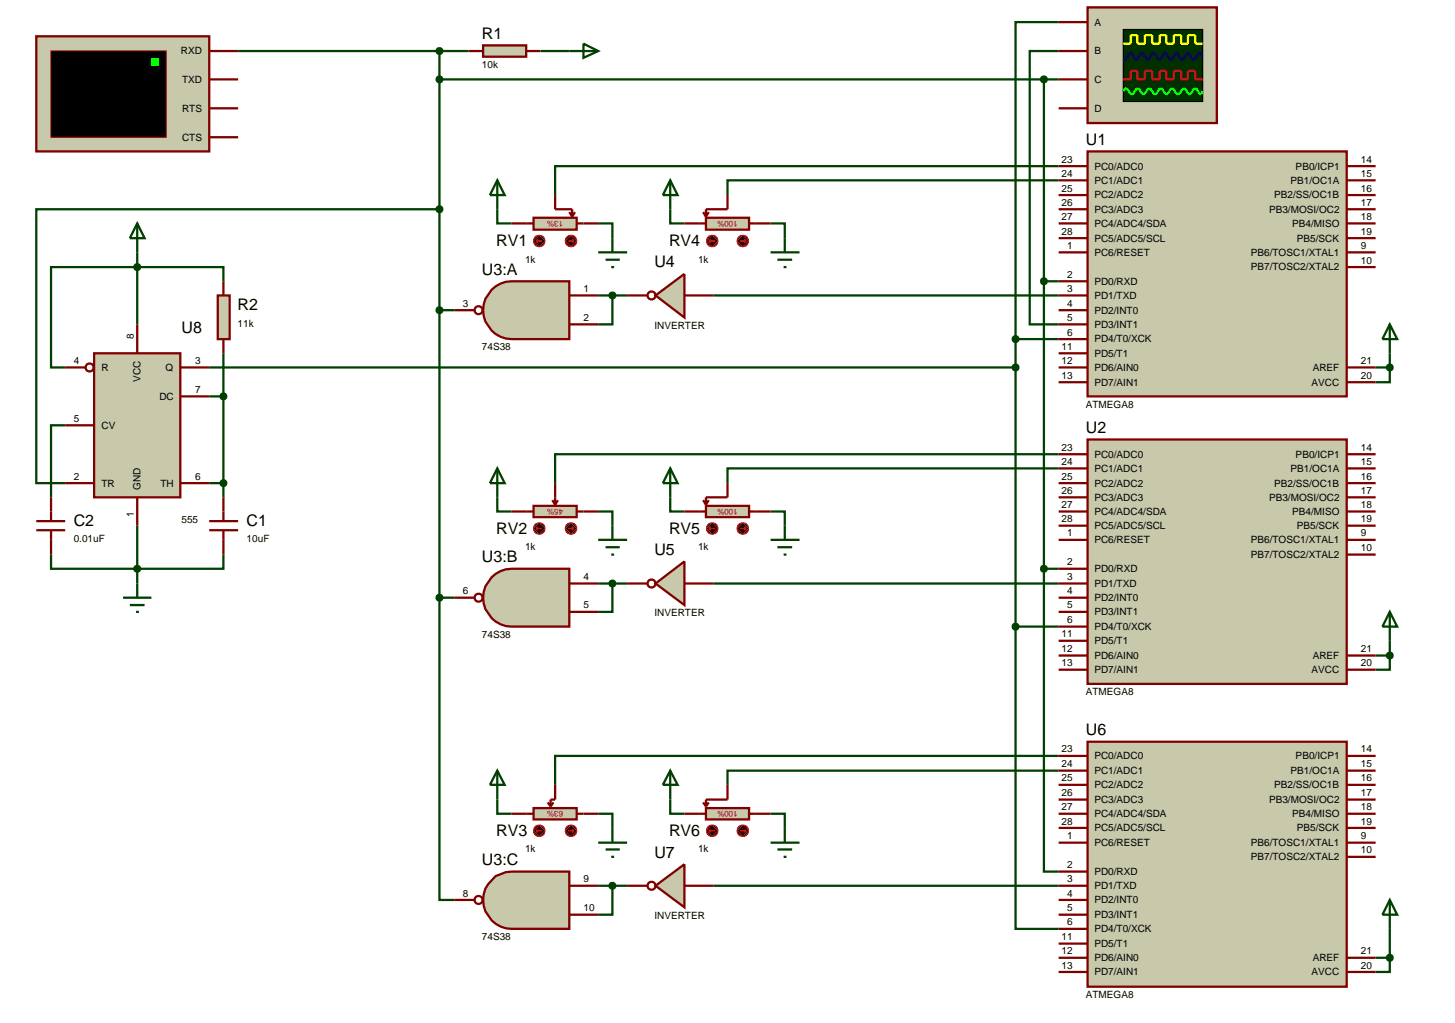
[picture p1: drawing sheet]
<svg xmlns="http://www.w3.org/2000/svg" width="257mm" height="180mm" viewBox="0 0 257 180" stroke-linecap="round" stroke-linejoin="round" font-family="sans-serif">
<g fill="none" stroke="#004000" stroke-width=".4">
<path d="M42 9h40.6M77.5 9v96.4M77.5 14h109.2M95.3 9h5.1M184.1 14v86.3M186.7 9h-5.1v48.2h5.1M186.7 3.9h-7.6v55.9M77.5 36.9h-71.1v48.3h5.1M87.7 36.9v2.5h2.5M105.5 39.4h2.5v2.6M118.2 36.9v2.5h2.5M135.9 39.4h2.5v2.6"/>
<path d="M186.7 29.3h-88.8v5.1M186.7 31.8h-58.4v2.6M24.2 44.5v12.7M39.4 49.6v-2.5h-30.4v17.7h2.5M77.5 54.7h2.6M105.5 52.1h5.1M108 52.1v5.1h-2.5M125.8 52.1h60.9M179.1 59.8h7.6M179.1 59.8v50.7M184.1 49.6h2.6M11.5 75h-2.5v12.7"/>
<path d="M36.9 64.8h142.2M36.9 69.9h2.5M39.4 62.3v25.4M242.6 64.8h2.5M245.1 64.8v2.6h-2.5M245.1 62.3v2.5M9 97.8v2.5h30.4v-2.5M24.2 92.7v10.2M36.9 85.2h2.5M87.7 87.7v2.5h2.5M105.5 90.2h2.5v2.5M118.2 87.7v2.5h2.5"/>
<path d="M135.9 90.2h2.5v2.5M186.7 80.1h-88.8v5.1M186.7 82.6h-58.4v2.6M77.5 105.4v53.3h2.6M77.5 105.4h2.6M105.5 102.9h5.1M108 102.9v5h-2.5M125.8 102.9h60.9M179.1 110.5v53.3h7.6M179.1 110.5h7.6M184.1 100.3v53.4h2.6M184.1 100.3h2.6"/>
<path d="M242.6 115.6h2.5M245.1 115.6v2.5h-2.5M245.1 113v2.6M186.7 133.3h-88.8v5.1M186.7 135.9h-58.4v2.5M87.7 141v2.5h2.5M105.5 143.5h2.5v2.5M105.5 156.2h5.1M108 156.2v5.1h-2.5M118.2 141v2.5h2.5M125.8 156.2h60.9M135.9 143.5h2.5v2.5"/>
<path d="M242.6 168.9h2.5M245.1 168.9v2.5h-2.5M245.1 163.8v5.1"/>
</g>
<path d="M191.8 26.7h45.7v43.2h-45.7z" fill="#c8c8aa" stroke="#800000" stroke-width=".4"/>
<g fill="none" stroke="#800000" stroke-width=".4">
<path d="M186.7 29.3h5.1M186.7 31.8h5.1M186.7 34.4h5.1M186.7 36.9h5.1M186.7 39.4h5.1M237.5 29.3h5.1M237.5 31.8h5.1M237.5 34.4h5.1M237.5 36.9h5.1M237.5 39.4h5.1M186.7 42h5.1M186.7 44.5h5.1"/>
<path d="M186.7 49.6h5.1M186.7 52.1h5.1M186.7 54.7h5.1M186.7 57.2h5.1M186.7 59.8h5.1M237.5 42h5.1M237.5 44.5h5.1M237.5 47.1h5.1M186.7 62.3h5.1M186.7 64.8h5.1M186.7 67.4h5.1M237.5 64.8h5.1"/>
<path d="M237.5 67.4h5.1"/>
</g>
<path d="M6.4 6.4h30.5v20.3h-30.5z" fill="#c8c8aa" stroke="#800000" stroke-width=".4"/>
<path d="M9 9h20.3v15.2h-20.3z" fill="#000" stroke="#800000" stroke-width=".2"/>
<path d="M26.7 10.2h1.3v1.3h-1.3z" fill="#0f0"/>
<path d="M36.9 9h5.1M36.9 19.1h5.1M36.9 14h5.1M36.9 24.2h5.1" fill="none" stroke="#800000" stroke-width=".4"/>
<path d="M87.7 31.8l1.3 2.6h-2.6zM87.7 31.8v5.1M105.5 44.5h5.1M106.8 45.8h2.5M107.8 47.1h.5M108 42v2.5" fill="none" stroke="#004000" stroke-width=".4"/>
<path d="M85.2 8h7.6v2h-7.6z" fill="#c8c8aa" stroke="#800000" stroke-width=".4"/>
<path d="M82.6 9h2.6M92.8 9h2.5" fill="none" stroke="#800000" stroke-width=".4"/>
<path d="M100.4 9h5.1M102.9 7.7l2.6 1.3-2.6 1.2z" fill="none" stroke="#004000" stroke-width=".4"/>
<path d="M86.7 51.1a5 5 0 0 1 3.5-1.5h10.2v10.2h-10.2a5.1 5.1 0 0 1-4.6-3.2 5.1 5.1 0 0 1 1.1-5.5z" fill="#c8c8aa" stroke="#800000" stroke-width=".4"/>
<g fill="none" stroke="#800000" stroke-width=".4">
<path d="M80.1 54.7h3.5M100.4 52.1h5.1M100.4 57.2h5.1"/>
<circle cx="84.4" cy="54.7" r=".7"/>
</g>
<path d="M115.6 52.1l5.1-3.8v7.7z" fill="#c8c8aa" stroke="#800000" stroke-width=".4"/>
<g fill="none" stroke="#800000" stroke-width=".4">
<path d="M110.6 52.1h3.5M120.7 52.1h5.1"/>
<circle cx="114.9" cy="52.1" r=".7"/>
</g>
<path d="M107.6 51.8l.4-.2-.5 .5zM108 51.6l.4 .2 .1 .3zM108.5 52.1l-.1 .3-.4 .2zM107.5 52.1l.5 .5-.3-.1z" fill="#004000" stroke="#004000" stroke-width=".4"/>
<path d="M107.5 52.1l.5-.5 .5 .5-.5 .5z" fill="#004000"/>
<path d="M94.1 38.4h7.6v2.1h-7.6z" fill="#c8c8aa" stroke="#800000" stroke-width=".4"/>
<path d="M90.2 39.4h3.9M97.9 34.4v2.5h3v1.3M100.4 37.4l.5 .8M101.4 37.4l-.5 .8M101.7 39.4h3.8" fill="none" stroke="#800000" stroke-width=".4"/>
<path d="M94.4 41.8l.7-.3-1 1zM95.1 41.5a.94 .94 0 0 1 1 1zM96.1 42.5a.94 .94 0 0 1-1 1zM94.1 42.5l1 1a.94 .94 0 0 1-1-1z" fill="#400000" stroke="#f00" stroke-width=".2"/>
<path d="M94.1 42.5l1-1 1 1-1 1z" fill="#400000"/>
<path d="M94.6 42.5l.2 .3M94.6 42.5h1M94.8 42.2l-.2 .3" fill="none" stroke="#f00" stroke-width=".2"/>
<path d="M100 41.8l.7-.3-1 1zM100.7 41.5a.94 .94 0 0 1 1 1zM101.7 42.5a.94 .94 0 0 1-1 1zM99.7 42.5l1 1a.94 .94 0 0 1-1-1z" fill="#400000" stroke="#f00" stroke-width=".2"/>
<path d="M99.7 42.5l1-1 1 1-1 1z" fill="#400000"/>
<path d="M100.2 42.5h1M100.9 42.2l.3 .3M101.2 42.5l-.3 .3" fill="none" stroke="#f00" stroke-width=".2"/>
<path d="M191.8 77.5h45.7v43.1h-45.7z" fill="#c8c8aa" stroke="#800000" stroke-width=".4"/>
<g fill="none" stroke="#800000" stroke-width=".4">
<path d="M186.7 80.1h5.1M186.7 82.6h5.1M186.7 85.2h5.1M186.7 87.7h5.1M186.7 90.2h5.1M186.7 92.7h5.1M186.7 95.2h5.1M237.5 80.1h5.1M237.5 82.6h5.1M237.5 85.2h5.1M237.5 87.7h5.1M237.5 90.2h5.1"/>
<path d="M237.5 92.7h5.1M237.5 95.2h5.1M237.5 97.8h5.1M186.7 100.3h5.1M186.7 102.9h5.1M186.7 105.4h5.1M186.7 107.9h5.1M186.7 110.5h5.1M186.7 113h5.1M186.7 115.6h5.1M186.7 118.1h5.1M237.5 115.6h5.1"/>
<path d="M237.5 118.1h5.1"/>
</g>
<path d="M87.7 82.6l1.3 2.6h-2.6zM87.7 82.6v5.1M105.5 95.2h5.1M106.8 96.5h2.5M107.8 97.8h.5M108 92.7v2.5" fill="none" stroke="#004000" stroke-width=".4"/>
<path d="M86.7 101.8a4.9 4.9 0 0 1 3.5-1.5h10.2v10.2h-10.2a5.1 5.1 0 0 1-4.6-3.2 5.1 5.1 0 0 1 1.1-5.5z" fill="#c8c8aa" stroke="#800000" stroke-width=".4"/>
<g fill="none" stroke="#800000" stroke-width=".4">
<path d="M80.1 105.4h3.5M100.4 102.9h5.1M100.4 107.9h5.1"/>
<circle cx="84.4" cy="105.4" r=".7"/>
</g>
<path d="M115.6 102.9l5.1-3.9v7.7z" fill="#c8c8aa" stroke="#800000" stroke-width=".4"/>
<g fill="none" stroke="#800000" stroke-width=".4">
<path d="M110.6 102.9h3.5M120.7 102.9h5.1"/>
<circle cx="114.9" cy="102.9" r=".7"/>
</g>
<path d="M107.6 102.6l.4-.2-.5 .5zM108 102.4l.3 .1 .2 .4zM108.5 102.9l-.2 .4-.3 .1zM107.5 102.9l.5 .5-.3-.1z" fill="#004000" stroke="#004000" stroke-width=".4"/>
<path d="M107.5 102.9l.5-.5 .5 .5-.5 .5z" fill="#004000"/>
<path d="M94.1 89.2h7.6v2h-7.6z" fill="#c8c8aa" stroke="#800000" stroke-width=".4"/>
<path d="M90.2 90.2h3.9M97.4 88.2l.5 .8M97.9 85.2v3.8M98.4 88.2l-.5 .8M101.7 90.2h3.8" fill="none" stroke="#800000" stroke-width=".4"/>
<path d="M94.4 92.5l.7-.3-1 1zM95.1 92.2a.94 .94 0 0 1 1 1zM96.1 93.2a.94 .94 0 0 1-1 1zM94.1 93.2l1 1a.94 .94 0 0 1-1-1z" fill="#400000" stroke="#f00" stroke-width=".2"/>
<path d="M94.1 93.2l1-1 1 1-1 1z" fill="#400000"/>
<path d="M94.6 93.2l.2 .3M94.6 93.2h1M94.8 92.9l-.2 .3" fill="none" stroke="#f00" stroke-width=".2"/>
<path d="M100 92.5l.7-.3-1 1zM100.7 92.2a.94 .94 0 0 1 1 1zM101.7 93.2a.94 .94 0 0 1-1 1zM99.7 93.2l1 1a.94 .94 0 0 1-1-1z" fill="#400000" stroke="#f00" stroke-width=".2"/>
<path d="M100.7 92.2l1 1-1 1-1-1z" fill="#400000"/>
<path d="M100.2 93.2h1M100.9 92.9l.3 .3M101.2 93.2l-.3 .3" fill="none" stroke="#f00" stroke-width=".2"/>
<path d="M191.8 130.8h45.7v43.2h-45.7z" fill="#c8c8aa" stroke="#800000" stroke-width=".4"/>
<g fill="none" stroke="#800000" stroke-width=".4">
<path d="M186.7 133.3h5.1M186.7 135.9h5.1M186.7 138.4h5.1M237.5 133.3h5.1M237.5 135.9h5.1M237.5 138.4h5.1M186.7 141h5.1M186.7 143.5h5.1M186.7 146h5.1M186.7 148.6h5.1M186.7 153.7h5.1M186.7 156.2h5.1"/>
<path d="M186.7 158.7h5.1M237.5 141h5.1M237.5 143.5h5.1M237.5 146h5.1M237.5 148.6h5.1M237.5 151.1h5.1M186.7 161.3h5.1M186.7 163.8h5.1M186.7 166.4h5.1M186.7 168.9h5.1M186.7 171.4h5.1M237.5 168.9h5.1"/>
<path d="M237.5 171.4h5.1"/>
</g>
<path d="M87.7 135.9l1.3 2.5h-2.6zM87.7 135.9v5.1M105.5 148.6h5.1M106.8 149.8h2.5M107.8 151.1h.5M108 146v2.6" fill="none" stroke="#004000" stroke-width=".4"/>
<path d="M87.4 154.5l1.8-.7 1-.1h10.2v10.1h-10.2a5.1 5.1 0 0 1-4.8-3.6 5.1 5.1 0 0 1 2-5.7z" fill="#c8c8aa" stroke="#800000" stroke-width=".4"/>
<g fill="none" stroke="#800000" stroke-width=".4">
<path d="M80.1 158.7h3.5M100.4 156.2h5.1M100.4 161.3h5.1"/>
<circle cx="84.4" cy="158.7" r=".7"/>
</g>
<path d="M115.6 156.2l5.1-3.8v7.6z" fill="#c8c8aa" stroke="#800000" stroke-width=".4"/>
<g fill="none" stroke="#800000" stroke-width=".4">
<path d="M110.6 156.2h3.5M120.7 156.2h5.1"/>
<circle cx="114.9" cy="156.2" r=".7"/>
</g>
<path d="M107.7 155.8l.3-.1-.5 .5zM108 155.7l.4 .2 .1 .3zM108.5 156.2l-.2 .4-.3 .1zM107.5 156.2l.5 .5-.3-.1z" fill="#004000" stroke="#004000" stroke-width=".4"/>
<path d="M107.5 156.2l.5-.5 .5 .5-.5 .5z" fill="#004000"/>
<path d="M94.1 142.5h7.6v2h-7.6z" fill="#c8c8aa" stroke="#800000" stroke-width=".4"/>
<path d="M97.9 138.4v2.6h-.8v1.2M90.2 143.5h3.9M96.6 141.5l.5 .7M97.6 141.5l-.5 .7M101.7 143.5h3.8" fill="none" stroke="#800000" stroke-width=".4"/>
<path d="M94.4 145.8l.7-.3-1 1zM95.1 145.5a.94 .94 0 0 1 1 1zM96.1 146.5a.94 .94 0 0 1-1 1zM94.1 146.5l1 1a.94 .94 0 0 1-1-1z" fill="#400000" stroke="#f00" stroke-width=".2"/>
<path d="M94.1 146.5l1-1 1 1-1 1z" fill="#400000"/>
<path d="M94.6 146.5l.2 .3M94.6 146.5h1M94.8 146.3l-.2 .2" fill="none" stroke="#f00" stroke-width=".2"/>
<path d="M100 145.8l.7-.3-1 1zM100.7 145.5a.94 .94 0 0 1 1 1zM101.7 146.5a.94 .94 0 0 1-1 1zM99.7 146.5l1 1a.94 .94 0 0 1-1-1z" fill="#400000" stroke="#f00" stroke-width=".2"/>
<path d="M100.7 145.5l1 1-1 1-1-1z" fill="#400000"/>
<path d="M100.2 146.5h1M100.9 146.3l.3 .2M101.2 146.5l-.3 .3" fill="none" stroke="#f00" stroke-width=".2"/>
<path d="M245.1 107.9l1.3 2.6h-2.6zM245.1 107.9v5.1M245.1 158.7l1.3 2.6h-2.6zM245.1 158.7v5.1" fill="none" stroke="#004000" stroke-width=".4"/>
<path d="M244.7 115.3l.4-.2-.5 .5zM245.1 115.1l.3 .1 .2 .4zM245.1 116.1l.5-.5-.2 .4zM244.6 115.6l.5 .5-.3-.1z" fill="#004000" stroke="#004000" stroke-width=".4"/>
<path d="M244.6 115.6l.5-.5 .5 .5-.5 .5z" fill="#004000"/>
<path d="M245.1 57.2l1.3 2.6h-2.6zM245.1 57.2v5.1" fill="none" stroke="#004000" stroke-width=".4"/>
<path d="M244.7 64.5l.4-.2-.5 .5zM245.1 64.3l.4 .2 .1 .3zM245.1 65.3l.5-.5-.1 .3zM244.6 64.8l.5 .5-.3-.1z" fill="#004000" stroke="#004000" stroke-width=".4"/>
<path d="M244.6 64.8l.5-.5 .5 .5-.5 .5z" fill="#004000"/>
<path d="M244.8 168.5l.3-.1-.5 .5zM245.1 168.4l.4 .2 .1 .3zM245.1 169.4l.5-.5-.2 .4zM244.6 168.9l.5 .5-.3-.1z" fill="#004000" stroke="#004000" stroke-width=".4"/>
<path d="M245.1 168.4l.5 .5-.5 .5-.5-.5z" fill="#004000"/>
<path d="M118.2 31.8l1.3 2.6h-2.6zM118.2 31.8v5.1M135.9 44.5h5.1M137.1 45.8h2.6M138.2 47.1h.5M138.4 42v2.5" fill="none" stroke="#004000" stroke-width=".4"/>
<path d="M124.5 38.4h7.6v2.1h-7.6z" fill="#c8c8aa" stroke="#800000" stroke-width=".4"/>
<path d="M120.7 39.4h3.8M124 37.4l.5 .8M125 37.4l-.5 .8M128.3 34.4v2.5h-3.8v1.3M132.1 39.4h3.8" fill="none" stroke="#800000" stroke-width=".4"/>
<path d="M124.9 41.8l.7-.3-1 1zM125.6 41.5a.94 .94 0 0 1 1 1zM126.6 42.5a.94 .94 0 0 1-1 1zM124.6 42.5l1 1a.94 .94 0 0 1-1-1z" fill="#400000" stroke="#f00" stroke-width=".2"/>
<path d="M124.6 42.5l1-1 1 1-1 1z" fill="#400000"/>
<path d="M125 42.5l.3 .3M125 42.5h1.1M125.3 42.2l-.3 .3" fill="none" stroke="#f00" stroke-width=".2"/>
<path d="M130.3 41.8l.7-.3-1 1zM131 41.5a.94 .94 0 0 1 1 1zM132 42.5a.94 .94 0 0 1-1 1zM130 42.5l1 1a.94 .94 0 0 1-1-1z" fill="#400000" stroke="#f00" stroke-width=".2"/>
<path d="M130 42.5l1-1 1 1-1 1z" fill="#400000"/>
<path d="M130.5 42.5h1.1M131.3 42.2l.3 .3M131.6 42.5l-.3 .3" fill="none" stroke="#f00" stroke-width=".2"/>
<path d="M118.2 82.6l1.3 2.6h-2.6zM118.2 82.6v5.1M135.9 95.2h5.1M137.1 96.5h2.6M138.2 97.8h.5M138.4 92.7v2.5" fill="none" stroke="#004000" stroke-width=".4"/>
<path d="M124.5 89.2h7.6v2h-7.6z" fill="#c8c8aa" stroke="#800000" stroke-width=".4"/>
<path d="M120.7 90.2h3.8M124 88.2l.5 .8M125 88.2l-.5 .8M128.3 85.2v2.5h-3.8v1.3M132.1 90.2h3.8" fill="none" stroke="#800000" stroke-width=".4"/>
<path d="M124.9 92.5l.7-.3-1 1zM125.6 92.2a.94 .94 0 0 1 1 1zM126.6 93.2a.94 .94 0 0 1-1 1zM124.6 93.2l1 1a.94 .94 0 0 1-1-1z" fill="#400000" stroke="#f00" stroke-width=".2"/>
<path d="M125.6 92.2l1 1-1 1-1-1z" fill="#400000"/>
<path d="M125 93.2l.3 .3M125 93.2h1.1M125.3 92.9l-.3 .3" fill="none" stroke="#f00" stroke-width=".2"/>
<path d="M130.3 92.5l.7-.3-1 1zM131 92.2a.94 .94 0 0 1 1 1zM132 93.2a.94 .94 0 0 1-1 1zM130 93.2l1 1a.94 .94 0 0 1-1-1z" fill="#400000" stroke="#f00" stroke-width=".2"/>
<path d="M131 92.2l1 1-1 1-1-1z" fill="#400000"/>
<path d="M130.5 93.2h1.1M131.3 92.9l.3 .3M131.6 93.2l-.3 .3" fill="none" stroke="#f00" stroke-width=".2"/>
<path d="M118.2 135.9l1.3 2.5h-2.6zM118.2 135.9v5.1M135.9 148.6h5.1M137.1 149.8h2.6M138.2 151.1h.5M138.4 146v2.6" fill="none" stroke="#004000" stroke-width=".4"/>
<path d="M124.5 142.5h7.6v2h-7.6z" fill="#c8c8aa" stroke="#800000" stroke-width=".4"/>
<path d="M128.3 138.4v2.6h-3.8v1.2M120.7 143.5h3.8M124 141.5l.5 .7M125 141.5l-.5 .7M132.1 143.5h3.8" fill="none" stroke="#800000" stroke-width=".4"/>
<path d="M124.9 145.8l.7-.3-1 1zM125.6 145.5a.94 .94 0 0 1 1 1zM125.6 147.5l1-1a.94 .94 0 0 1-1 1zM124.6 146.5l1 1a.94 .94 0 0 1-1-1z" fill="#400000" stroke="#f00" stroke-width=".2"/>
<path d="M125.6 145.5l1 1-1 1-1-1z" fill="#400000"/>
<path d="M125 146.5l.3 .3M125 146.5h1.1M125.3 146.3l-.3 .2" fill="none" stroke="#f00" stroke-width=".2"/>
<path d="M130.3 145.8l.7-.3-1 1zM131 145.5a.94 .94 0 0 1 1 1zM131 147.5l1-1a.94 .94 0 0 1-1 1zM130 146.5l1 1a.94 .94 0 0 1-1-1z" fill="#400000" stroke="#f00" stroke-width=".2"/>
<path d="M131 145.5l1 1-1 1-1-1z" fill="#400000"/>
<path d="M130.5 146.5h1.1M131.3 146.3l.3 .2M131.6 146.5l-.3 .3" fill="none" stroke="#f00" stroke-width=".2"/>
<path d="M77.2 8.6l.3-.1-.5 .5zM77.5 8.5l.4 .2 .1 .3zM77.5 9.5l.5-.5-.1 .3zM77 9l.5 .5-.4-.2z" fill="#004000" stroke="#004000" stroke-width=".4"/>
<path d="M77.5 8.5l.5 .5-.5 .5-.5-.5z" fill="#004000"/>
<path d="M77.1 54.4l.4-.2-.5 .5zM77.5 54.2l.4 .2 .1 .3zM77.5 55.2l.5-.5-.1 .3zM77 54.7l.5 .5-.4-.2z" fill="#004000" stroke="#004000" stroke-width=".4"/>
<path d="M77 54.7l.5-.5 .5 .5-.5 .5z" fill="#004000"/>
<path d="M77.2 105l.3-.1-.5 .5zM77.5 104.9l.4 .2 .1 .3zM78 105.4l-.1 .3-.4 .2zM77 105.4l.5 .5-.4-.2z" fill="#004000" stroke="#004000" stroke-width=".4"/>
<path d="M77.5 104.9l.5 .5-.5 .5-.5-.5z" fill="#004000"/>
<path d="M16.6 62.3h15.2v25.4h-15.2z" fill="#c8c8aa" stroke="#800000" stroke-width=".4"/>
<g fill="none" stroke="#800000" stroke-width=".4">
<path d="M24.2 57.2v5.1M11.5 64.8h3.6M11.5 75h5.1M31.8 64.8h5.1M31.8 69.9h5.1M11.5 85.2h5.1M24.2 87.7v5M31.8 85.2h5.1M36.9 91.9h5.1M36.9 93.5h5.1M39.4 87.7v4.2M39.4 93.5v4.3"/>
<circle cx="15.8" cy="64.8" r=".7"/>
</g>
<path d="M24.2 39.4l1.3 2.6h-2.6zM24.2 39.4v5.1M21.7 105.4h5M22.9 106.7h2.6M24 107.9h.5M24.2 102.9v2.5" fill="none" stroke="#004000" stroke-width=".4"/>
<path d="M23.8 100l.4-.2-.5 .5zM24.2 99.8l.4 .2 .1 .3zM24.2 100.8l.5-.5-.2 .4zM23.7 100.3l.5 .5-.3-.1z" fill="#004000" stroke="#004000" stroke-width=".4"/>
<path d="M24.2 99.8l.5 .5-.5 .5-.5-.5z" fill="#004000"/>
<path d="M6.4 91.9h5.1M6.4 93.5h5.1M9 87.7v4.2M9 93.5v4.3" fill="none" stroke="#800000" stroke-width=".4"/>
<path d="M39.1 84.8l.3-.1-.5 .5zM39.4 84.7l.4 .2 .1 .3zM39.4 85.7l.5-.5-.1 .3zM38.9 85.2l.5 .5-.4-.2z" fill="#004000" stroke="#004000" stroke-width=".4"/>
<path d="M39.4 84.7l.5 .5-.5 .5-.5-.5z" fill="#004000"/>
<path d="M38.4 52.1h2.1v7.7h-2.1z" fill="#c8c8aa" stroke="#800000" stroke-width=".4"/>
<path d="M39.4 49.6v2.5M39.4 59.8v2.5" fill="none" stroke="#800000" stroke-width=".4"/>
<path d="M39.1 69.5l.3-.1-.5 .5zM39.4 69.4l.4 .2 .1 .3zM39.4 70.4l.5-.5-.1 .3zM38.9 69.9l.5 .5-.4-.2z" fill="#004000" stroke="#004000" stroke-width=".4"/>
<path d="M39.4 69.4l.5 .5-.5 .5-.5-.5z" fill="#004000"/>
<path d="M23.9 46.7l.3-.1-.5 .5zM24.2 46.6l.4 .2 .1 .3zM24.2 47.6l.5-.5-.2 .4zM23.7 47.1l.5 .5-.4-.2z" fill="#004000" stroke="#004000" stroke-width=".4"/>
<path d="M24.2 46.6l.5 .5-.5 .5-.5-.5z" fill="#004000"/>
<path d="M191.8 1.3h22.8v20.4h-22.8z" fill="#c8c8aa" stroke="#800000" stroke-width=".4"/>
<path d="M198.1 5.2h14v12.7h-14z" fill="#003000" stroke="#000" stroke-width=".2"/>
<path d="M198.1 7.7h1.3v-1.5h1.2v1.5h1.3v-1.5h1.3v1.5h1.3v-1.5h1.2v1.5h1.3v-1.5h1.3v1.5h1.2v-1.5h1.3v1.5h1.3" fill="none" stroke="#ff0" stroke-width=".4"/>
<path d="M198.1 14h1.3v-1.5h1.2v1.5h1.3v-1.5h1.3v1.5h1.3v-1.5h1.2v1.5h1.3v-1.5h1.3v1.5h1.2v-1.5h1.3v1.5h1.3" fill="none" stroke="#f00" stroke-width=".4"/>
<path d="M212.1 10l-.5-.8-1.1 1.5-1-1.5-1 1.5-1-1.5-1 1.5-1-1.5-1 1.5-1.1-1.5-1 1.5-1-1.5-1 1.5-1-1.5-1 1.5-.3-.2" fill="none" stroke="#00f" stroke-width=".4"/>
<path d="M198.1 16.1l.2-.4 .3-.1 .3 .1 .4 .8 .3 .1 .3-.1 .7-.9 .3 .1 .2 .4a.59 .59 0 0 0 .8 .4l.5-.8 .3-.1 .3 .1 .4 .8 .3 .1 .3-.1 .4-.8 .3-.1 .3 .1 .4 .8 .3 .1 .3-.1 .7-.9 .3 .1 .2 .4a.59 .59 0 0 0 .8 .4l.5-.8 .3-.1 .3 .1 .4 .8 .3 .1 .3-.1 .4-.8 .3-.1 .3 .1 .4 .8 .3 .1 .3-.5" fill="none" stroke="#0f0" stroke-width=".4"/>
<path d="M186.7 3.9h5.1M186.7 9h5.1M186.7 14h5.1M186.7 19.1h5.1" fill="none" stroke="#800000" stroke-width=".4"/>
<path d="M183.7 49.3l.4-.2-.5 .5zM184.1 49.1l.3 .1 .2 .4zM184.1 50.1l.5-.5-.1 .3zM183.6 49.6l.5 .5-.4-.2z" fill="#004000" stroke="#004000" stroke-width=".4"/>
<path d="M183.6 49.6l.5-.5 .5 .5-.5 .5z" fill="#004000"/>
<path d="M183.7 100l.4-.2-.5 .5zM184.1 99.8l.4 .2 .1 .3zM184.1 100.8l.5-.5-.2 .4zM183.6 100.3l.5 .5-.4-.2z" fill="#004000" stroke="#004000" stroke-width=".4"/>
<path d="M184.1 99.8l.5 .5-.5 .5-.5-.5z" fill="#004000"/>
<path d="M183.7 13.7l.4-.2-.5 .5zM184.1 13.5l.3 .1 .2 .4zM184.1 14.5l.5-.5-.2 .4zM183.6 14l.5 .5-.4-.2z" fill="#004000" stroke="#004000" stroke-width=".4"/>
<path d="M184.1 13.5l.5 .5-.5 .5-.5-.5z" fill="#004000"/>
<path d="M77.1 13.7l.4-.2-.5 .5zM77.5 13.5l.4 .2 .1 .3zM77.5 14.5l.5-.5-.1 .3zM77 14l.5 .5-.4-.2z" fill="#004000" stroke="#004000" stroke-width=".4"/>
<path d="M77.5 13.5l.5 .5-.5 .5-.5-.5z" fill="#004000"/>
<path d="M178.8 59.4l.3-.1-.5 .5zM179.1 59.3l.4 .2 .1 .3zM179.6 59.8l-.1 .3-.4 .2zM178.6 59.8l.5 .5-.4-.2z" fill="#004000" stroke="#004000" stroke-width=".4"/>
<path d="M179.1 59.3l.5 .5-.5 .5-.5-.5z" fill="#004000"/>
<path d="M178.8 110.1l.3-.1-.5 .5zM179.1 110l.3 .1 .2 .4zM179.6 110.5l-.1 .3-.4 .2zM178.6 110.5l.5 .5-.4-.2z" fill="#004000" stroke="#004000" stroke-width=".4"/>
<path d="M179.1 110l.5 .5-.5 .5-.5-.5z" fill="#004000"/>
<path d="M77.1 36.6l.4-.2-.5 .5zM77.5 36.4l.4 .2 .1 .3zM78 36.9l-.1 .3-.4 .2zM77 36.9l.5 .5-.4-.2z" fill="#004000" stroke="#004000" stroke-width=".4"/>
<path d="M77.5 36.4l.5 .5-.5 .5-.5-.5z" fill="#004000"/>
<path d="M178.7 64.5l.4-.2-.5 .5zM179.1 64.3l.3 .1 .2 .4zM179.6 64.8l-.1 .3-.4 .2zM178.6 64.8l.5 .5-.4-.2z" fill="#004000" stroke="#004000" stroke-width=".4"/>
<path d="M178.6 64.8l.5-.5 .5 .5-.5 .5z" fill="#004000"/>
<g font-size="2.8">
<text x="85" y="6.9">R1</text>
<text x="191.5" y="25.6">U1</text>
<text x="87.5" y="43.5">RV1</text>
<text x="115.4" y="47.2">U4</text>
<text x="118" y="43.5">RV4</text>
<text x="85" y="48.5">U3:A</text>
<text x="32" y="58.7">U8</text>
<text x="41.9" y="54.7">R2</text>
<text x="191.5" y="76.4">U2</text>
<text x="13" y="92.8">C2</text>
<text x="43.5" y="92.8">C1</text>
<text x="87.5" y="94.2">RV2</text>
<text x="118" y="94.2">RV5</text>
<text x="85" y="99.2">U3:B</text>
<text x="115.4" y="97.9">U5</text>
<text x="191.5" y="129.7">U6</text>
<text x="87.5" y="147.5">RV3</text>
<text x="118" y="147.5">RV6</text>
<text x="85" y="152.5">U3:C</text>
<text x="115.4" y="151.3">U7</text>
</g>
<g font-size="1.8">
<text x="193" y="4.5">A</text>
<text x="31.9" y="9.6">RXD</text>
<text x="85" y="12">10k</text>
<text x="193" y="9.6">B</text>
<text x="32.1" y="14.6">TXD</text>
<text x="193" y="14.6">C</text>
<text x="32.1" y="19.7">RTS</text>
<text x="193" y="19.7">D</text>
<text x="32.1" y="24.8">CTS</text>
<text x="187.2" y="28.7">23</text>
<text x="193" y="29.9">PC0/ADC0</text>
<text x="228.5" y="29.9">PB0/ICP1</text>
<text x="240" y="28.7">14</text>
<text x="187.2" y="31.2">24</text>
<text x="187.2" y="33.8">25</text>
<text x="193" y="32.4">PC1/ADC1</text>
<text x="193" y="35">PC2/ADC2</text>
<text x="224.7" y="35">PB2/SS/OC1B</text>
<text x="227.6" y="32.4">PB1/OC1A</text>
<text x="240" y="31.2">15</text>
<text x="240" y="33.8">16</text>
<text x="187.2" y="36.3">26</text>
<text x="187.2" y="38.8">27</text>
<text x="187.2" y="41.4">28</text>
<text x="193" y="37.5">PC3/ADC3</text>
<text x="193" y="40">PC4/ADC4/SDA</text>
<text x="223.8" y="37.5">PB3/MOSI/OC2</text>
<text x="227.9" y="40">PB4/MISO</text>
<text x="240" y="36.3">17</text>
<text x="240" y="38.8">18</text>
<text x="240" y="41.4">19</text>
<text x="92.6" y="46.3">1k</text>
<text x="123.1" y="46.3">1k</text>
<text x="188.2" y="43.9">1</text>
<text x="193" y="45.1">PC6/RESET</text>
<text x="193" y="42.6">PC5/ADC5/SCL</text>
<text x="220.6" y="45.1">PB6/TOSC1/XTAL1</text>
<text x="220.6" y="47.7">PB7/TOSC2/XTAL2</text>
<text x="228.7" y="42.6">PB5/SCK</text>
<text x="240" y="43.9">9</text>
<text x="240" y="46.5">10</text>
<text x="102.9" y="51.5">1</text>
<text x="188.2" y="49">2</text>
<text x="188.2" y="51.5">3</text>
<text x="193" y="50.2">PD0/RXD</text>
<text x="193" y="52.7">PD1/TXD</text>
<text x="23.6" y="59.8" transform="rotate(-90 23.6 59.8)">8</text>
<text x="41.9" y="57.6">11k</text>
<text x="81.6" y="54.1">3</text>
<text x="102.9" y="56.6">2</text>
<text x="115.4" y="58">INVERTER</text>
<text x="188.2" y="54.1">4</text>
<text x="188.2" y="56.6">5</text>
<text x="188.2" y="59.2">6</text>
<text x="193" y="55.3">PD2/INT0</text>
<text x="193" y="57.8">PD3/INT1</text>
<text x="13" y="64.2">4</text>
<text x="17.9" y="65.4">R</text>
<text x="29.2" y="65.4">Q</text>
<text x="34.4" y="64.2">3</text>
<text x="85" y="61.8">74S38</text>
<text x="187.2" y="61.7">11</text>
<text x="187.2" y="64.2">12</text>
<text x="193" y="60.4">PD4/T0/XCK</text>
<text x="193" y="62.9">PD5/T1</text>
<text x="193" y="65.4">PD6/AIN0</text>
<text x="231.5" y="65.4">AREF</text>
<text x="240" y="64.2">21</text>
<text x="24.8" y="67.3" transform="rotate(-90 24.8 67.3)">VCC</text>
<text x="28.1" y="70.5">DC</text>
<text x="34.4" y="69.3">7</text>
<text x="187.2" y="66.8">13</text>
<text x="191.5" y="71.9">ATMEGA8</text>
<text x="193" y="68">PD7/AIN1</text>
<text x="231.3" y="68">AVCC</text>
<text x="240" y="66.8">20</text>
<text x="13" y="74.4">5</text>
<text x="17.9" y="75.6">CV</text>
<text x="187.2" y="79.5">23</text>
<text x="187.2" y="82">24</text>
<text x="193" y="80.7">PC0/ADC0</text>
<text x="193" y="83.2">PC1/ADC1</text>
<text x="227.6" y="83.2">PB1/OC1A</text>
<text x="228.5" y="80.7">PB0/ICP1</text>
<text x="240" y="79.5">14</text>
<text x="240" y="82">15</text>
<text x="13" y="84.6">2</text>
<text x="17.9" y="85.8">TR</text>
<text x="24.8" y="86.4" transform="rotate(-90 24.8 86.4)">GND</text>
<text x="28.3" y="85.8">TH</text>
<text x="34.4" y="84.6">6</text>
<text x="187.2" y="84.6">25</text>
<text x="187.2" y="87.1">26</text>
<text x="187.2" y="89.6">27</text>
<text x="193" y="85.8">PC2/ADC2</text>
<text x="193" y="88.3">PC3/ADC3</text>
<text x="223.8" y="88.3">PB3/MOSI/OC2</text>
<text x="224.7" y="85.8">PB2/SS/OC1B</text>
<text x="240" y="84.6">16</text>
<text x="240" y="87.1">17</text>
<text x="240" y="89.6">18</text>
<text x="13" y="95.6">0.01uF</text>
<text x="23.6" y="91.2" transform="rotate(-90 23.6 91.2)">1</text>
<text x="32" y="92.2">555</text>
<text x="43.5" y="95.6">10uF</text>
<text x="187.2" y="92.1">28</text>
<text x="188.2" y="94.6">1</text>
<text x="193" y="95.8">PC6/RESET</text>
<text x="193" y="90.8">PC4/ADC4/SDA</text>
<text x="193" y="93.3">PC5/ADC5/SCL</text>
<text x="220.6" y="95.8">PB6/TOSC1/XTAL1</text>
<text x="227.9" y="90.8">PB4/MISO</text>
<text x="228.7" y="93.3">PB5/SCK</text>
<text x="240" y="92.1">19</text>
<text x="240" y="94.6">9</text>
<text x="92.6" y="97">1k</text>
<text x="123.1" y="97">1k</text>
<text x="188.2" y="99.7">2</text>
<text x="193" y="100.9">PD0/RXD</text>
<text x="220.6" y="98.4">PB7/TOSC2/XTAL2</text>
<text x="240" y="97.2">10</text>
<text x="81.6" y="104.8">6</text>
<text x="102.9" y="102.3">4</text>
<text x="102.9" y="107.3">5</text>
<text x="188.2" y="102.3">3</text>
<text x="188.2" y="104.8">4</text>
<text x="188.2" y="107.3">5</text>
<text x="193" y="103.5">PD1/TXD</text>
<text x="193" y="106">PD2/INT0</text>
<text x="85" y="112.5">74S38</text>
<text x="115.4" y="108.7">INVERTER</text>
<text x="187.2" y="112.4">11</text>
<text x="188.2" y="109.9">6</text>
<text x="193" y="108.5">PD3/INT1</text>
<text x="193" y="111.1">PD4/T0/XCK</text>
<text x="193" y="113.6">PD5/T1</text>
<text x="187.2" y="115">12</text>
<text x="187.2" y="117.5">13</text>
<text x="193" y="116.2">PD6/AIN0</text>
<text x="193" y="118.7">PD7/AIN1</text>
<text x="231.3" y="118.7">AVCC</text>
<text x="231.5" y="116.2">AREF</text>
<text x="240" y="115">21</text>
<text x="240" y="117.5">20</text>
<text x="191.5" y="122.6">ATMEGA8</text>
<text x="187.2" y="132.7">23</text>
<text x="187.2" y="135.3">24</text>
<text x="187.2" y="137.8">25</text>
<text x="193" y="133.9">PC0/ADC0</text>
<text x="193" y="136.5">PC1/ADC1</text>
<text x="227.6" y="136.5">PB1/OC1A</text>
<text x="228.5" y="133.9">PB0/ICP1</text>
<text x="240" y="132.7">14</text>
<text x="240" y="135.3">15</text>
<text x="240" y="137.8">16</text>
<text x="187.2" y="140.4">26</text>
<text x="187.2" y="142.9">27</text>
<text x="193" y="139">PC2/ADC2</text>
<text x="193" y="141.6">PC3/ADC3</text>
<text x="223.8" y="141.6">PB3/MOSI/OC2</text>
<text x="224.7" y="139">PB2/SS/OC1B</text>
<text x="240" y="140.4">17</text>
<text x="240" y="142.9">18</text>
<text x="187.2" y="145.4">28</text>
<text x="188.2" y="148">1</text>
<text x="193" y="149.2">PC6/RESET</text>
<text x="193" y="144.1">PC4/ADC4/SDA</text>
<text x="193" y="146.6">PC5/ADC5/SCL</text>
<text x="220.6" y="149.2">PB6/TOSC1/XTAL1</text>
<text x="227.9" y="144.1">PB4/MISO</text>
<text x="228.7" y="146.6">PB5/SCK</text>
<text x="240" y="145.4">19</text>
<text x="240" y="148">9</text>
<text x="92.6" y="150.3">1k</text>
<text x="102.9" y="155.6">9</text>
<text x="123.1" y="150.3">1k</text>
<text x="188.2" y="153.1">2</text>
<text x="188.2" y="155.6">3</text>
<text x="193" y="154.3">PD0/RXD</text>
<text x="220.6" y="151.7">PB7/TOSC2/XTAL2</text>
<text x="240" y="150.5">10</text>
<text x="81.6" y="158.1">8</text>
<text x="102.9" y="160.7">10</text>
<text x="115.4" y="162">INVERTER</text>
<text x="188.2" y="158.1">4</text>
<text x="188.2" y="160.7">5</text>
<text x="193" y="156.8">PD1/TXD</text>
<text x="193" y="159.3">PD2/INT0</text>
<text x="193" y="161.9">PD3/INT1</text>
<text x="85" y="165.8">74S38</text>
<text x="187.2" y="165.8">11</text>
<text x="188.2" y="163.2">6</text>
<text x="193" y="164.4">PD4/T0/XCK</text>
<text x="193" y="167">PD5/T1</text>
<text x="187.2" y="168.3">12</text>
<text x="187.2" y="170.8">13</text>
<text x="193" y="169.5">PD6/AIN0</text>
<text x="193" y="172">PD7/AIN1</text>
<text x="231.3" y="172">AVCC</text>
<text x="231.5" y="169.5">AREF</text>
<text x="240" y="168.3">21</text>
<text x="240" y="170.8">20</text>
<text x="191.5" y="176">ATMEGA8</text>
</g>
<g font-size="1.4" fill="#c00000">
<text x="99.3" y="39" transform="rotate(-180 99.3 39)">13%</text>
<text x="130.1" y="39" transform="rotate(-180 130.1 39)">100%</text>
<text x="99.3" y="89.8" transform="rotate(-180 99.3 89.8)">45%</text>
<text x="130.1" y="89.8" transform="rotate(-180 130.1 89.8)">100%</text>
<text x="99.3" y="143.1" transform="rotate(-180 99.3 143.1)">63%</text>
<text x="130.1" y="143.1" transform="rotate(-180 130.1 143.1)">100%</text>
</g>
</svg>
